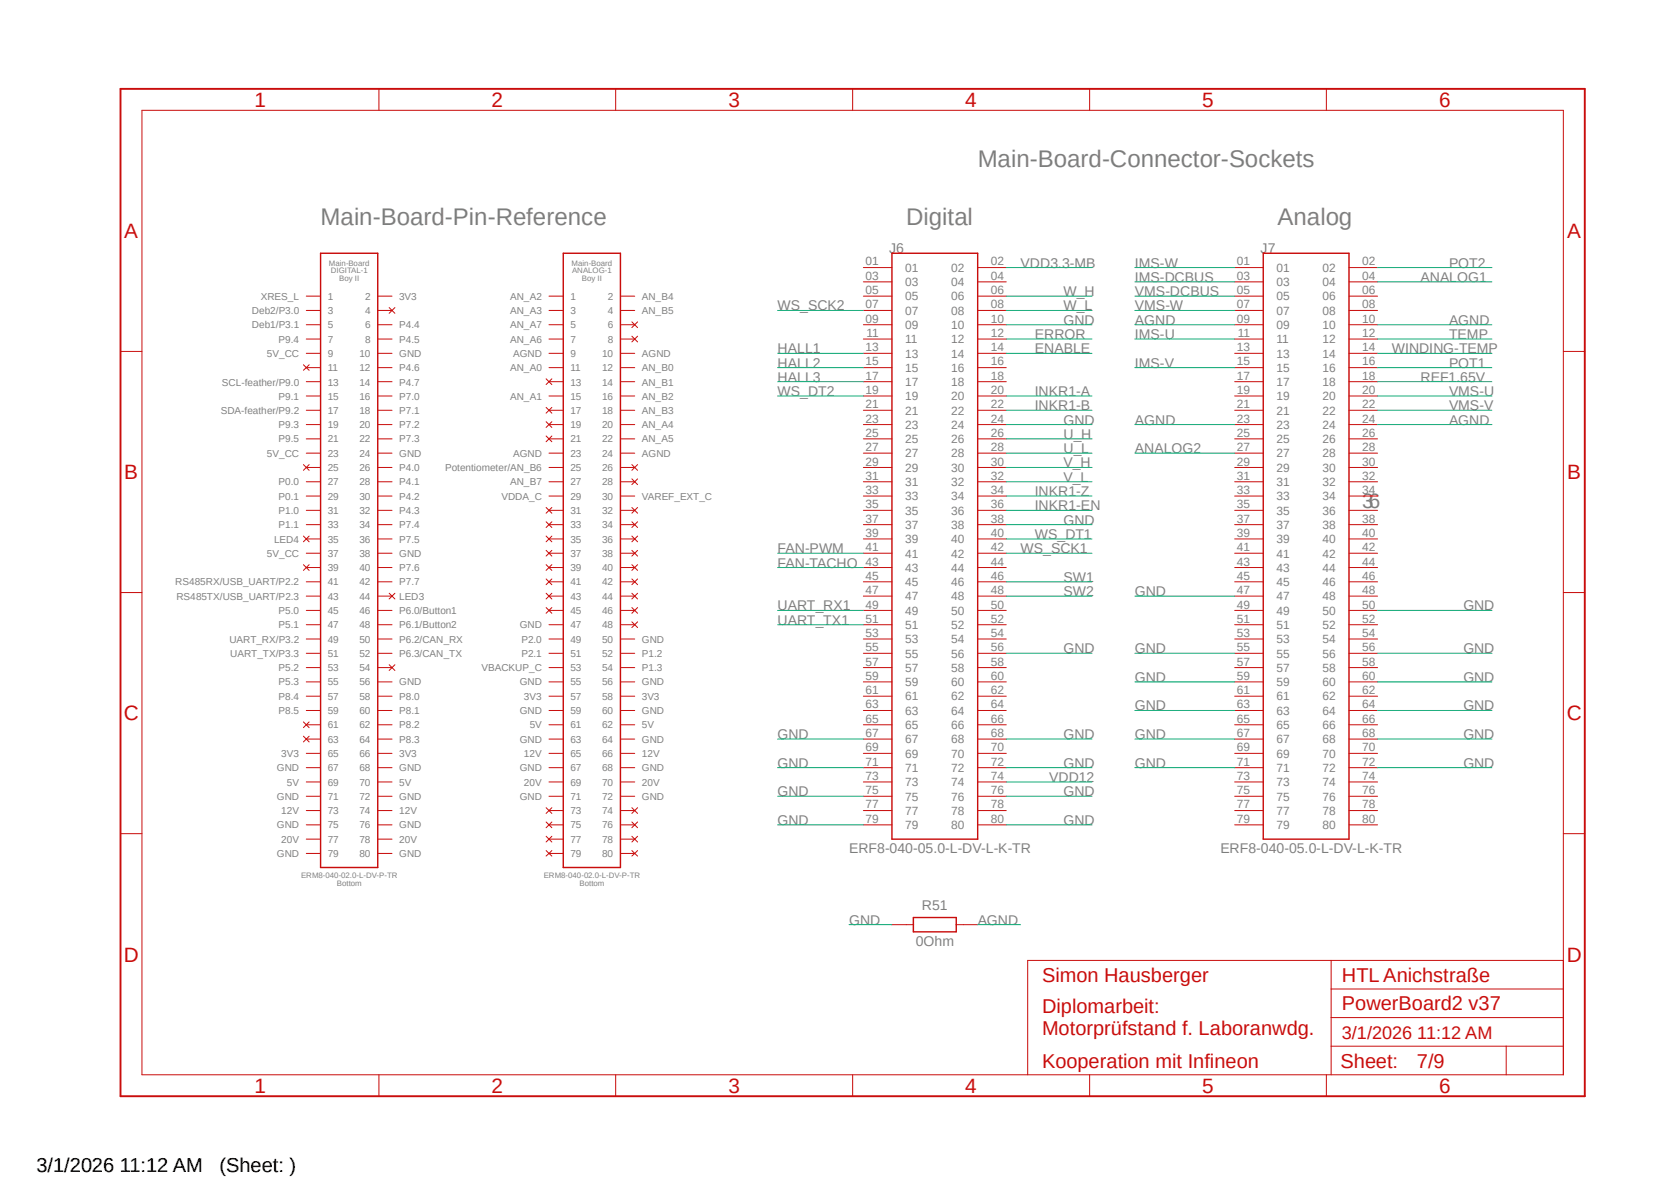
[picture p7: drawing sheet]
<svg xmlns="http://www.w3.org/2000/svg" width="297mm" height="210mm" viewBox="0 0 297 210" stroke-linecap="round" stroke-linejoin="round" font-family="sans-serif">
<path d="M20.9 15.5l261.2 179.8M282.1 15.5l-261.2 179.8" fill="none" stroke="#fff" stroke-width=".18"/>
<g fill="none" stroke="#c90d0c" stroke-width=".18">
<path d="M25.2 19.6h252.7v171.4h-252.7zM67.4 15.8v3.8M109.4 15.8v3.8M151.6 15.8v3.8M193.7 15.8v3.8M235.8 15.8v3.8M54.4 52.6h2.6M54.4 55.2h2.6M54.4 57.7h2.6M67.1 52.6h2.6M67.1 55.2h2.6M67.1 57.7h2.6"/>
<path d="M69.2 54.7l1 1M70.2 54.7l-1 1M97.6 52.6h2.5M97.6 55.2h2.5M97.6 57.7h2.5M110.3 52.6h2.5M110.3 55.2h2.5M110.3 57.7h2.5M112.3 59.7l1 1M112.3 57.2l1 1M113.3 59.7l-1 1M113.3 57.2l-1 1"/>
<path d="M153.5 47.5h5M153.5 50.1h5M153.5 52.6h5M153.5 55.2h5M153.5 57.7h5M173.8 47.5h5.1M173.8 50.1h5.1M173.8 52.6h5.1M173.8 55.2h5.1M173.8 57.7h5.1M219.5 47.5h5M219.5 50.1h5"/>
<path d="M219.5 52.6h5M219.5 55.2h5M219.5 57.7h5M239.8 47.5h5.1M239.8 50.1h5.1M239.8 52.6h5.1M239.8 55.2h5.1M239.8 57.7h5.1M21.4 62.4h3.8M53.9 64.8l.5 .5M54.4 60.2h2.6M54.4 62.8h2.6"/>
<path d="M54.4 65.3h2.6M54.4 67.8h2.6M54.4 70.4h2.6M54.4 72.9h2.6M54.4 75.4h2.6M54.4 78h2.6M54.4 65.3l-.5 .5M54.4 65.3l.5 .5M54.9 64.8l-.5 .5M67.1 60.2h2.6M67.1 62.8h2.6M67.1 65.3h2.6"/>
<path d="M67.1 67.8h2.6M67.1 70.4h2.6M67.1 72.9h2.6M67.1 75.4h2.6M67.1 78h2.6M97.1 67.3l1 1M97.1 72.4l1 1M97.1 74.9l1 1M97.1 77.5l1 1M97.6 60.2h2.5M97.6 62.8h2.5M97.6 65.3h2.5"/>
<path d="M97.6 67.8h2.5M97.6 70.4h2.5M97.6 72.9h2.5M97.6 75.4h2.5M97.6 78h2.5M98.1 77.5l-1 1M98.1 67.3l-1 1M98.1 72.4l-1 1M98.1 74.9l-1 1M110.3 60.2h2.5M110.3 62.8h2.5M110.3 65.3h2.5"/>
<path d="M110.3 67.8h2.5M110.3 70.4h2.5M110.3 72.9h2.5M110.3 75.4h2.5M110.3 78h2.5M153.5 60.2h5M153.5 62.8h5M153.5 65.3h5M153.5 67.8h5M153.5 70.4h5M153.5 72.9h5M153.5 75.4h5"/>
<path d="M153.5 78h5M173.8 60.2h5.1M173.8 62.8h5.1M173.8 65.3h5.1M173.8 67.8h5.1M173.8 70.4h5.1M173.8 72.9h5.1M173.8 75.4h5.1M173.8 78h5.1M219.5 60.2h5M219.5 62.8h5M219.5 65.3h5"/>
<path d="M219.5 67.8h5M219.5 70.4h5M219.5 72.9h5M219.5 75.4h5M219.5 78h5M239.8 60.2h5.1M239.8 62.8h5.1M239.8 65.3h5.1M239.8 67.8h5.1M239.8 70.4h5.1M239.8 72.9h5.1M239.8 75.4h5.1"/>
<path d="M239.8 78h5.1M277.9 62.4h3.8M53.9 82.5l1 1.1M53.9 95.2l1 1.1M54.4 80.5h2.6M54.4 83.1h2.6M54.4 85.6h2.6M54.4 88.1h2.6M54.4 90.7h2.6M54.4 93.2h2.6M54.4 95.8h2.6M54.4 98.3h2.6"/>
<path d="M54.9 82.5l-1 1.1M54.9 95.2l-1 1.1M67.1 80.5h2.6M67.1 83.1h2.6M67.1 85.6h2.6M67.1 88.1h2.6M67.1 90.7h2.6M67.1 93.2h2.6M67.1 95.8h2.6M67.1 98.3h2.6M97.1 90.2l1 1M97.1 92.7l1 1"/>
<path d="M97.1 95.2l1 1.1M97.1 97.8l1 1M97.6 80.5h2.5M97.6 83.1h2.5M97.6 85.6h2.5M97.6 88.1h2.5M97.6 90.7h2.5M97.6 93.2h2.5M97.6 95.8h2.5M97.6 98.3h2.5M98.1 90.2l-1 1M98.1 92.7l-1 1"/>
<path d="M98.1 95.2l-1 1.1M98.1 97.8l-1 1M110.3 80.5h2.5M110.3 83.1h2.5M110.3 85.6h2.5M110.3 88.1h2.5M110.3 90.7h2.5M110.3 93.2h2.5M110.3 95.8h2.5M110.3 98.3h2.5M112.3 90.2l1 1M112.3 97.8l1 1"/>
<path d="M112.3 95.2l1 1.1M112.3 92.7l1 1M112.3 85.1l1 1M112.3 82.5l1 1.1M113.3 82.5l-1 1.1M113.3 85.1l-1 1M113.3 90.2l-1 1M113.3 92.7l-1 1M113.3 97.8l-1 1M113.3 95.2l-1 1.1M153.5 80.5h5M153.5 83.1h5"/>
<path d="M153.5 85.6h5M153.5 88.1h5M153.5 90.7h5M153.5 93.2h5M153.5 95.8h5M153.5 98.3h5M173.8 80.5h5.1M173.8 83.1h5.1M173.8 85.6h5.1M173.8 88.1h5.1M173.8 90.7h5.1M173.8 93.2h5.1"/>
<path d="M173.8 95.8h5.1M173.8 98.3h5.1M219.5 80.5h5M219.5 83.1h5M219.5 85.6h5M219.5 88.1h5M219.5 90.7h5M219.5 93.2h5M219.5 95.8h5M219.5 98.3h5M239.8 80.5h5.1M239.8 83.1h5.1"/>
<path d="M239.8 85.6h5.1M239.8 88.1h5.1M239.8 90.7h5.1M239.8 93.2h5.1M239.8 95.8h5.1M239.8 98.3h5.1M21.4 105.3h3.8M53.9 100.3l1 1M54.4 100.8h2.6M54.4 103.4h2.6M54.4 105.9h2.6M54.4 108.5h2.6"/>
<path d="M54.4 111h2.6M54.4 113.5h2.6M54.4 116.1h2.6M54.4 118.6h2.6M54.9 100.3l-1 1M67.1 100.8h2.6M67.1 103.4h2.6M67.1 105.9h2.6M67.1 108.5h2.6M67.1 111h2.6M67.1 113.5h2.6M67.1 116.1h2.6"/>
<path d="M67.1 118.6h2.6M69.2 118.1l1 1M69.2 105.4l1 1M70.2 118.1l-1 1M70.2 105.4l-1 1M97.1 100.3l1 1M97.1 102.9l1 1M97.1 105.4l1 1M97.1 107.9l1 1.1M97.6 100.8h2.5M97.6 103.4h2.5M97.6 105.9h2.5"/>
<path d="M97.6 108.5h2.5M97.6 111h2.5M97.6 113.5h2.5M97.6 116.1h2.5M97.6 118.6h2.5M98.1 100.3l-1 1M98.1 102.9l-1 1M98.1 105.4l-1 1M98.1 107.9l-1 1.1M110.3 100.8h2.5M110.3 103.4h2.5M110.3 105.9h2.5"/>
<path d="M110.3 108.5h2.5M110.3 111h2.5M110.3 113.5h2.5M110.3 116.1h2.5M110.3 118.6h2.5M112.3 107.9l1 1.1M112.3 105.4l1 1M112.3 102.9l1 1M112.3 100.3l1 1M112.3 110.5l1 1M113.3 107.9l-1 1.1M113.3 105.4l-1 1"/>
<path d="M113.3 102.9l-1 1M113.3 100.3l-1 1M113.3 110.5l-1 1M153.5 100.8h5M153.5 103.4h5M153.5 105.9h5M153.5 108.5h5M153.5 111h5M153.5 113.5h5M153.5 116.1h5M153.5 118.6h5M173.8 100.8h5.1"/>
<path d="M173.8 103.4h5.1M173.8 105.9h5.1M173.8 108.5h5.1M173.8 111h5.1M173.8 113.5h5.1M173.8 116.1h5.1M173.8 118.6h5.1M219.5 100.8h5M219.5 103.4h5M219.5 105.9h5M219.5 108.5h5M219.5 111h5"/>
<path d="M219.5 113.5h5M219.5 116.1h5M219.5 118.6h5M239.8 100.8h5.1M239.8 103.4h5.1M239.8 105.9h5.1M239.8 108.5h5.1M239.8 111h5.1M239.8 113.5h5.1M239.8 116.1h5.1M239.8 118.6h5.1M277.9 105.3h3.8"/>
<path d="M53.9 128.3l1 1M53.9 130.8l1 1M54.4 121.2h2.6M54.4 123.7h2.6M54.4 126.2h2.6M54.4 128.8h2.6M54.4 131.3h2.6M54.4 133.9h2.6M54.4 136.4h2.6M54.4 138.9h2.6M54.9 128.3l-1 1M54.9 130.8l-1 1"/>
<path d="M67.1 121.2h2.6M67.1 123.7h2.6M67.1 126.2h2.6M67.1 128.8h2.6M67.1 131.3h2.6M67.1 133.9h2.6M67.1 136.4h2.6M67.1 138.9h2.6M97.6 121.2h2.5M97.6 123.7h2.5M97.6 126.2h2.5M97.6 128.8h2.5"/>
<path d="M97.6 131.3h2.5M97.6 133.9h2.5M97.6 136.4h2.5M97.6 138.9h2.5M110.3 121.2h2.5M110.3 123.7h2.5M110.3 126.2h2.5M110.3 128.8h2.5M110.3 131.3h2.5M110.3 133.9h2.5M110.3 136.4h2.5M110.3 138.9h2.5"/>
<path d="M153.5 121.2h5M153.5 123.7h5M153.5 126.2h5M153.5 128.8h5M153.5 131.3h5M153.5 133.9h5M153.5 136.4h5M153.5 138.9h5M173.8 121.2h5.1M173.8 123.7h5.1M173.8 126.2h5.1M173.8 128.8h5.1"/>
<path d="M173.8 131.3h5.1M173.8 133.9h5.1M173.8 136.4h5.1M173.8 138.9h5.1M219.5 121.2h5M219.5 123.7h5M219.5 126.2h5M219.5 128.8h5M219.5 131.3h5M219.5 133.9h5M219.5 136.4h5M219.5 138.9h5"/>
<path d="M239.8 121.2h5.1M239.8 123.7h5.1M239.8 126.2h5.1M239.8 128.8h5.1M239.8 131.3h5.1M239.8 133.9h5.1M239.8 136.4h5.1M239.8 138.9h5.1M21.4 148.1h3.8M54.4 141.5h2.6M54.4 144h2.6M54.4 146.6h2.6"/>
<path d="M54.4 149.1h2.6M54.4 151.6h2.6M67.1 141.5h2.6M67.1 144h2.6M67.1 146.6h2.6M67.1 149.1h2.6M67.1 151.6h2.6M97.1 143.5l1 1M97.1 146l1 1.1M97.1 148.6l1 1M97.1 151.1l.5 .5M97.6 141.5h2.5"/>
<path d="M97.6 144h2.5M97.6 146.6h2.5M97.6 149.1h2.5M97.6 151.6h2.5M97.6 151.6l-.5 .5M97.6 151.6l.5 .5M98.1 143.5l-1 1M98.1 146l-1 1.1M98.1 148.6l-1 1M98.1 151.1l-.5 .5M110.3 141.5h2.5M110.3 144h2.5"/>
<path d="M110.3 146.6h2.5M110.3 149.1h2.5M110.3 151.6h2.5M112.3 143.5l1 1M112.3 146l1 1.1M112.3 148.6l1 1M112.3 151.1l.5 .5M112.8 151.6l.5 .5M112.8 151.6l-.5 .5M113.3 143.5l-1 1M113.3 146l-1 1.1M113.3 148.6l-1 1"/>
<path d="M113.3 151.1l-.5 .5M153.5 141.5h5M153.5 144h5M153.5 146.6h5M173.8 141.5h5.1M173.8 144h5.1M173.8 146.6h5.1M219.5 141.5h5M219.5 144h5M219.5 146.6h5M239.8 141.5h5.1M239.8 144h5.1"/>
<path d="M239.8 146.6h5.1M277.9 148.1h3.8M158.5 164.3h3.8M170 164.3h3.8M236.6 170.6v20.4M236.6 175.7h41.3M277.9 170.6h-95.2v20.4M67.4 191v3.8M109.4 191v3.8M151.6 191v3.8M193.7 191v3.8M235.8 191v3.8"/>
<path d="M236.6 185.9h41.3M236.6 180.8h41.3M267.7 185.9v5.1"/>
</g>
<path d="M21.4 15.8h260.3v179h-260.3z" fill="none" stroke="#c90d0c" stroke-width=".34"/>
<path d="M57 45h10.1v109.1h-10.1zM100.1 45h10.2v109.1h-10.2zM158.5 45h15.3v104.1h-15.3zM224.5 45h15.3v104.1h-15.3zM162.3 163h7.7v2.6h-7.7z" fill="none" stroke="#c90d0c" stroke-width=".25"/>
<g fill="none" stroke="#0dab76" stroke-width=".18">
<path d="M138.2 55.2h15.3M178.9 57.7h15.2M178.9 52.6h15.2M178.9 55.2h15.2M178.9 47.5h15.2M201.7 57.7h17.8M201.7 52.6h17.8M201.7 55.2h17.8M201.7 50.1h17.8M201.7 47.5h17.8M244.9 57.7h20.3M244.9 50.1h20.3"/>
<path d="M244.9 47.5h20.3M138.2 65.3h15.3M138.2 70.4h15.3M138.2 62.8h15.3M138.2 67.8h15.3M178.9 75.4h15.2M178.9 78h15.2M178.9 60.2h15.2M178.9 70.4h15.2M178.9 72.9h15.2M178.9 62.8h15.2M201.7 75.4h17.8"/>
<path d="M201.7 60.2h17.8M201.7 65.3h17.8M244.9 75.4h20.3M244.9 60.2h20.3M244.9 65.3h20.3M244.9 70.4h20.3M244.9 72.9h20.3M244.9 62.8h20.3M244.9 67.8h20.3M138.2 98.3h15.3M178.9 93.2h15.2M178.9 80.5h15.2"/>
<path d="M178.9 83.1h15.2M178.9 85.6h15.2M178.9 88.1h15.2M178.9 98.3h15.2M178.9 90.7h15.2M178.9 95.8h15.2M201.7 80.5h17.8M138.2 108.5h15.3M138.2 111h15.3M138.2 100.8h15.3M178.9 116.1h15.2M178.9 105.9h15.2"/>
<path d="M178.9 103.4h15.2M201.7 116.1h17.8M201.7 105.9h17.8M244.9 116.1h20.3M244.9 108.5h20.3M138.2 131.3h15.3M138.2 136.4h15.3M178.9 131.3h15.2M178.9 136.4h15.2M178.9 138.9h15.2M201.7 131.3h17.8M201.7 136.4h17.8"/>
<path d="M201.7 121.2h17.8M201.7 126.2h17.8M244.9 131.3h20.3M244.9 136.4h20.3M244.9 121.2h20.3M244.9 126.2h20.3M138.2 141.5h15.3M138.2 146.6h15.3M178.9 141.5h15.2M178.9 146.6h15.2M150.9 164.3h7.6M173.8 164.3h7.6"/>
</g>
<g font-size="4.3" fill="#808080">
<text x="173.8" y="29.8">Main-Board-Connector-Sockets</text>
<text x="57" y="39.9">Main-Board-Pin-Reference</text>
<text x="161.1" y="39.9">Digital</text>
<text x="227.1" y="39.9">Analog</text>
</g>
<g font-size="3.7" fill="#c90d0c">
<text x="45.3" y="19">1</text>
<text x="87.4" y="19">2</text>
<text x="129.5" y="19">3</text>
<text x="171.6" y="19">4</text>
<text x="213.7" y="19">5</text>
<text x="255.8" y="19">6</text>
<text x="22.1" y="42.3">A</text>
<text x="278.6" y="42.3">A</text>
<text x="22.1" y="85.2">B</text>
<text x="278.6" y="85.2">B</text>
<text x="22" y="128">C</text>
<text x="278.5" y="128">C</text>
<text x="22" y="170.9">D</text>
<text x="278.5" y="170.9">D</text>
<text x="45.3" y="194.2">1</text>
<text x="87.4" y="194.2">2</text>
<text x="129.5" y="194.2">3</text>
<text x="171.6" y="194.2">4</text>
<text x="213.7" y="194.2">5</text>
<text x="255.8" y="194.2">6</text>
</g>
<text font-size="3.7" fill="#808080" x="242.1" y="90.3">36</text>
<g font-size="3.6" fill="#c90d0c">
<text x="185.2" y="174.5">Simon Hausberger</text>
<text x="238.5" y="174.5">HTL Anichstraße</text>
<text x="238.5" y="179.5">PowerBoard2 v37</text>
<text x="185.2" y="180">Diplomarbeit:</text>
<text x="185.2" y="183.9">Motorprüfstand f. Laboranwdg.</text>
<text x="185.2" y="189.7">Kooperation mit Infineon</text>
<text x="238.3" y="189.8">Sheet:</text>
<text x="251.8" y="189.7">7/9</text>
</g>
<g font-size="3.6">
<text x="6.5" y="208.3">3/1/2026 11:12 AM</text>
<text x="39" y="208.3">(Sheet: )</text>
</g>
<text font-size="3.2" fill="#c90d0c" x="238.5" y="184.6">3/1/2026 11:12 AM</text>
<g font-size="2.5" fill="#808080">
<text x="158" y="45">J6</text>
<text x="181.4" y="47.5">VDD3.3-MB</text>
<text x="201.7" y="47.5">IMS-W</text>
<text x="224.1" y="45">J7</text>
<text x="257.6" y="47.5">POT2</text>
<text x="189" y="52.6">W_H</text>
<text x="201.7" y="50.1">IMS-DCBUS</text>
<text x="201.7" y="52.6">VMS-DCBUS</text>
<text x="252.5" y="50.1">ANALOG1</text>
<text x="138.2" y="55.2">WS_SCK2</text>
<text x="189" y="57.7">GND</text>
<text x="189" y="55.2">W_L</text>
<text x="201.7" y="55.2">VMS-W</text>
<text x="201.7" y="57.7">AGND</text>
<text x="257.6" y="57.7">AGND</text>
<text x="138.2" y="62.8">HALL1</text>
<text x="138.2" y="65.3">HALL2</text>
<text x="183.9" y="62.8">ENABLE</text>
<text x="183.9" y="60.2">ERROR</text>
<text x="201.7" y="60.2">IMS-U</text>
<text x="201.7" y="65.3">IMS-V</text>
<text x="247.4" y="62.8">WINDING-TEMP</text>
<text x="257.6" y="60.2">TEMP</text>
<text x="257.6" y="65.3">POT1</text>
<text x="138.2" y="67.9">HALL3</text>
<text x="138.2" y="70.4">WS_DT2</text>
<text x="183.9" y="70.4">INKR1-A</text>
<text x="252.5" y="67.9">REF1.65V</text>
<text x="257.6" y="70.4">VMS-U</text>
<text x="183.9" y="72.9">INKR1-B</text>
<text x="189" y="75.4">GND</text>
<text x="189" y="78">U_H</text>
<text x="201.7" y="75.4">AGND</text>
<text x="257.6" y="72.9">VMS-V</text>
<text x="257.6" y="75.4">AGND</text>
<text x="189" y="80.5">U_L</text>
<text x="189" y="83.1">V_H</text>
<text x="201.7" y="80.5">ANALOG2</text>
<text x="183.9" y="88.1">INKR1-Z</text>
<text x="189" y="85.6">V_L</text>
<text x="183.9" y="90.7">INKR1-EN</text>
<text x="183.9" y="95.8">WS_DT1</text>
<text x="189" y="93.2">GND</text>
<text x="138.2" y="98.3">FAN-PWM</text>
<text x="138.2" y="100.8">FAN-TACHO</text>
<text x="181.4" y="98.3">WS_SCK1</text>
<text x="189" y="103.4">SW1</text>
<text x="189" y="105.9">SW2</text>
<text x="201.7" y="105.9">GND</text>
<text x="138.2" y="111">UART_TX1</text>
<text x="138.2" y="108.5">UART_RX1</text>
<text x="260.1" y="108.5">GND</text>
<text x="189" y="116.1">GND</text>
<text x="201.7" y="116.1">GND</text>
<text x="260.1" y="116.1">GND</text>
<text x="201.7" y="121.2">GND</text>
<text x="260.1" y="121.2">GND</text>
<text x="138.2" y="131.3">GND</text>
<text x="189" y="131.3">GND</text>
<text x="201.7" y="126.2">GND</text>
<text x="201.7" y="131.3">GND</text>
<text x="260.1" y="126.2">GND</text>
<text x="260.1" y="131.3">GND</text>
<text x="138.2" y="136.4">GND</text>
<text x="189" y="136.4">GND</text>
<text x="201.7" y="136.4">GND</text>
<text x="260.1" y="136.4">GND</text>
<text x="138.2" y="141.5">GND</text>
<text x="186.5" y="138.9">VDD12</text>
<text x="189" y="141.5">GND</text>
<text x="138.2" y="146.6">GND</text>
<text x="189" y="146.6">GND</text>
<text x="150.9" y="151.6">ERF8-040-05.0-L-DV-L-K-TR</text>
<text x="216.9" y="151.6">ERF8-040-05.0-L-DV-L-K-TR</text>
<text x="163.9" y="161.8">R51</text>
<text x="150.9" y="164.3">GND</text>
<text x="173.8" y="164.3">AGND</text>
<text x="162.8" y="168.1">0Ohm</text>
</g>
<g font-size="2.1" fill="#808080">
<text x="153.8" y="47.2">01</text>
<text x="176.1" y="47.2">02</text>
<text x="219.8" y="47.2">01</text>
<text x="242.1" y="47.2">02</text>
<text x="153.8" y="49.7">03</text>
<text x="153.8" y="52.2">05</text>
<text x="160.9" y="48.3">01</text>
<text x="160.9" y="50.8">03</text>
<text x="160.9" y="53.4">05</text>
<text x="169.1" y="48.3">02</text>
<text x="169.1" y="50.8">04</text>
<text x="169.1" y="53.4">06</text>
<text x="176.1" y="49.7">04</text>
<text x="176.1" y="52.2">06</text>
<text x="219.8" y="49.7">03</text>
<text x="219.8" y="52.2">05</text>
<text x="226.9" y="48.3">01</text>
<text x="226.9" y="50.8">03</text>
<text x="226.9" y="53.4">05</text>
<text x="235.1" y="48.3">02</text>
<text x="235.1" y="50.8">04</text>
<text x="235.1" y="53.4">06</text>
<text x="242.1" y="49.7">04</text>
<text x="242.1" y="52.2">06</text>
<text x="153.8" y="54.8">07</text>
<text x="153.8" y="57.3">09</text>
<text x="154" y="59.9">11</text>
<text x="160.9" y="55.9">07</text>
<text x="160.9" y="58.5">09</text>
<text x="169.1" y="55.9">08</text>
<text x="169.1" y="58.5">10</text>
<text x="176.1" y="54.8">08</text>
<text x="176.1" y="57.3">10</text>
<text x="176.1" y="59.9">12</text>
<text x="219.8" y="54.8">07</text>
<text x="219.8" y="57.3">09</text>
<text x="220" y="59.9">11</text>
<text x="226.9" y="55.9">07</text>
<text x="226.9" y="58.5">09</text>
<text x="235.1" y="55.9">08</text>
<text x="235.1" y="58.5">10</text>
<text x="242.1" y="54.8">08</text>
<text x="242.1" y="57.3">10</text>
<text x="242.1" y="59.9">12</text>
<text x="153.8" y="62.4">13</text>
<text x="153.8" y="64.9">15</text>
<text x="160.9" y="61">11</text>
<text x="160.9" y="63.5">13</text>
<text x="169.1" y="61">12</text>
<text x="169.1" y="63.5">14</text>
<text x="176.1" y="62.4">14</text>
<text x="176.1" y="64.9">16</text>
<text x="219.8" y="62.4">13</text>
<text x="219.8" y="64.9">15</text>
<text x="226.9" y="61">11</text>
<text x="226.9" y="63.5">13</text>
<text x="235.1" y="61">12</text>
<text x="235.1" y="63.5">14</text>
<text x="242.1" y="62.4">14</text>
<text x="242.1" y="64.9">16</text>
<text x="153.8" y="67.5">17</text>
<text x="153.8" y="70">19</text>
<text x="160.9" y="66.1">15</text>
<text x="160.9" y="68.6">17</text>
<text x="160.9" y="71.1">19</text>
<text x="169.1" y="66.1">16</text>
<text x="169.1" y="68.6">18</text>
<text x="169.1" y="71.1">20</text>
<text x="176.1" y="67.5">18</text>
<text x="176.1" y="70">20</text>
<text x="219.8" y="67.5">17</text>
<text x="219.8" y="70">19</text>
<text x="226.9" y="66.1">15</text>
<text x="226.9" y="68.6">17</text>
<text x="226.9" y="71.1">19</text>
<text x="235.1" y="66.1">16</text>
<text x="235.1" y="68.6">18</text>
<text x="235.1" y="71.1">20</text>
<text x="242.1" y="67.5">18</text>
<text x="242.1" y="70">20</text>
<text x="153.8" y="72.6">21</text>
<text x="153.8" y="75.1">23</text>
<text x="153.8" y="77.6">25</text>
<text x="160.9" y="73.7">21</text>
<text x="160.9" y="76.2">23</text>
<text x="169.1" y="73.7">22</text>
<text x="169.1" y="76.2">24</text>
<text x="176.1" y="72.6">22</text>
<text x="176.1" y="75.1">24</text>
<text x="176.1" y="77.6">26</text>
<text x="219.8" y="72.6">21</text>
<text x="219.8" y="75.1">23</text>
<text x="219.8" y="77.6">25</text>
<text x="226.9" y="73.7">21</text>
<text x="226.9" y="76.2">23</text>
<text x="235.1" y="73.7">22</text>
<text x="235.1" y="76.2">24</text>
<text x="242.1" y="72.6">22</text>
<text x="242.1" y="75.1">24</text>
<text x="242.1" y="77.6">26</text>
<text x="153.8" y="80.2">27</text>
<text x="153.8" y="82.7">29</text>
<text x="160.9" y="78.7">25</text>
<text x="160.9" y="81.3">27</text>
<text x="160.9" y="83.8">29</text>
<text x="169.1" y="78.7">26</text>
<text x="169.1" y="81.3">28</text>
<text x="169.1" y="83.8">30</text>
<text x="176.1" y="80.2">28</text>
<text x="176.1" y="82.7">30</text>
<text x="219.8" y="80.2">27</text>
<text x="219.8" y="82.7">29</text>
<text x="226.9" y="78.7">25</text>
<text x="226.9" y="81.3">27</text>
<text x="226.9" y="83.8">29</text>
<text x="235.1" y="78.7">26</text>
<text x="235.1" y="81.3">28</text>
<text x="235.1" y="83.8">30</text>
<text x="242.1" y="80.2">28</text>
<text x="242.1" y="82.7">30</text>
<text x="153.8" y="85.3">31</text>
<text x="153.8" y="87.8">33</text>
<text x="160.9" y="86.4">31</text>
<text x="160.9" y="88.9">33</text>
<text x="169.1" y="86.4">32</text>
<text x="169.1" y="88.9">34</text>
<text x="176.1" y="85.3">32</text>
<text x="176.1" y="87.8">34</text>
<text x="219.8" y="85.3">31</text>
<text x="219.8" y="87.8">33</text>
<text x="226.9" y="86.4">31</text>
<text x="226.9" y="88.9">33</text>
<text x="235.1" y="86.4">32</text>
<text x="235.1" y="88.9">34</text>
<text x="242.1" y="85.3">32</text>
<text x="242.1" y="87.8">34</text>
<text x="153.8" y="90.3">35</text>
<text x="153.8" y="92.9">37</text>
<text x="153.8" y="95.4">39</text>
<text x="160.9" y="91.4">35</text>
<text x="160.9" y="94">37</text>
<text x="169.1" y="91.4">36</text>
<text x="169.1" y="94">38</text>
<text x="176.1" y="90.3">36</text>
<text x="176.1" y="92.9">38</text>
<text x="176.1" y="95.4">40</text>
<text x="219.8" y="90.3">35</text>
<text x="219.8" y="92.9">37</text>
<text x="219.8" y="95.4">39</text>
<text x="226.9" y="91.4">35</text>
<text x="226.9" y="94">37</text>
<text x="235.1" y="91.4">36</text>
<text x="235.1" y="94">38</text>
<text x="242.1" y="92.9">38</text>
<text x="242.1" y="95.4">40</text>
<text x="153.8" y="98">41</text>
<text x="153.8" y="100.5">43</text>
<text x="160.9" y="96.5">39</text>
<text x="160.9" y="99.1">41</text>
<text x="160.9" y="101.6">43</text>
<text x="169.1" y="96.5">40</text>
<text x="169.1" y="99.1">42</text>
<text x="169.1" y="101.6">44</text>
<text x="176.1" y="98">42</text>
<text x="176.1" y="100.5">44</text>
<text x="219.8" y="98">41</text>
<text x="219.8" y="100.5">43</text>
<text x="226.9" y="96.5">39</text>
<text x="226.9" y="99.1">41</text>
<text x="226.9" y="101.6">43</text>
<text x="235.1" y="96.5">40</text>
<text x="235.1" y="99.1">42</text>
<text x="235.1" y="101.6">44</text>
<text x="242.1" y="98">42</text>
<text x="242.1" y="100.5">44</text>
<text x="153.8" y="103">45</text>
<text x="153.8" y="105.6">47</text>
<text x="160.9" y="104.1">45</text>
<text x="160.9" y="106.7">47</text>
<text x="169.1" y="104.1">46</text>
<text x="169.1" y="106.7">48</text>
<text x="176.1" y="103">46</text>
<text x="176.1" y="105.6">48</text>
<text x="219.8" y="103">45</text>
<text x="219.8" y="105.6">47</text>
<text x="226.9" y="104.1">45</text>
<text x="226.9" y="106.7">47</text>
<text x="235.1" y="104.1">46</text>
<text x="235.1" y="106.7">48</text>
<text x="242.1" y="103">46</text>
<text x="242.1" y="105.6">48</text>
<text x="153.8" y="108.1">49</text>
<text x="153.8" y="110.7">51</text>
<text x="153.8" y="113.2">53</text>
<text x="160.9" y="109.2">49</text>
<text x="160.9" y="111.8">51</text>
<text x="169.1" y="109.2">50</text>
<text x="169.1" y="111.8">52</text>
<text x="176.1" y="108.1">50</text>
<text x="176.1" y="110.7">52</text>
<text x="176.1" y="113.2">54</text>
<text x="219.8" y="108.1">49</text>
<text x="219.8" y="110.7">51</text>
<text x="219.8" y="113.2">53</text>
<text x="226.9" y="109.2">49</text>
<text x="226.9" y="111.8">51</text>
<text x="235.1" y="109.2">50</text>
<text x="235.1" y="111.8">52</text>
<text x="242.1" y="108.1">50</text>
<text x="242.1" y="110.7">52</text>
<text x="242.1" y="113.2">54</text>
<text x="153.8" y="115.7">55</text>
<text x="153.8" y="118.3">57</text>
<text x="160.9" y="114.3">53</text>
<text x="160.9" y="116.8">55</text>
<text x="160.9" y="119.4">57</text>
<text x="169.1" y="114.3">54</text>
<text x="169.1" y="116.8">56</text>
<text x="169.1" y="119.4">58</text>
<text x="176.1" y="115.7">56</text>
<text x="176.1" y="118.3">58</text>
<text x="219.8" y="115.7">55</text>
<text x="219.8" y="118.3">57</text>
<text x="226.9" y="114.3">53</text>
<text x="226.9" y="116.8">55</text>
<text x="226.9" y="119.4">57</text>
<text x="235.1" y="114.3">54</text>
<text x="235.1" y="116.8">56</text>
<text x="235.1" y="119.4">58</text>
<text x="242.1" y="115.7">56</text>
<text x="242.1" y="118.3">58</text>
<text x="153.8" y="120.8">59</text>
<text x="153.8" y="123.3">61</text>
<text x="153.8" y="125.9">63</text>
<text x="160.9" y="121.9">59</text>
<text x="160.9" y="124.5">61</text>
<text x="169.1" y="121.9">60</text>
<text x="169.1" y="124.5">62</text>
<text x="176.1" y="120.8">60</text>
<text x="176.1" y="123.3">62</text>
<text x="176.1" y="125.9">64</text>
<text x="219.8" y="120.8">59</text>
<text x="219.8" y="123.3">61</text>
<text x="219.8" y="125.9">63</text>
<text x="226.9" y="121.9">59</text>
<text x="226.9" y="124.5">61</text>
<text x="235.1" y="121.9">60</text>
<text x="235.1" y="124.5">62</text>
<text x="242.1" y="120.8">60</text>
<text x="242.1" y="123.3">62</text>
<text x="242.1" y="125.9">64</text>
<text x="153.8" y="128.4">65</text>
<text x="153.8" y="130.9">67</text>
<text x="160.9" y="127">63</text>
<text x="160.9" y="129.5">65</text>
<text x="169.1" y="127">64</text>
<text x="169.1" y="129.5">66</text>
<text x="176.1" y="128.4">66</text>
<text x="176.1" y="130.9">68</text>
<text x="219.8" y="128.4">65</text>
<text x="219.8" y="130.9">67</text>
<text x="226.9" y="127">63</text>
<text x="226.9" y="129.5">65</text>
<text x="235.1" y="127">64</text>
<text x="235.1" y="129.5">66</text>
<text x="242.1" y="128.4">66</text>
<text x="242.1" y="130.9">68</text>
<text x="153.8" y="133.5">69</text>
<text x="153.8" y="136">71</text>
<text x="160.9" y="132.1">67</text>
<text x="160.9" y="134.6">69</text>
<text x="160.9" y="137.2">71</text>
<text x="169.1" y="132.1">68</text>
<text x="169.1" y="134.6">70</text>
<text x="169.1" y="137.2">72</text>
<text x="176.1" y="133.5">70</text>
<text x="176.1" y="136">72</text>
<text x="219.8" y="133.5">69</text>
<text x="219.8" y="136">71</text>
<text x="226.9" y="132.1">67</text>
<text x="226.9" y="134.6">69</text>
<text x="226.9" y="137.2">71</text>
<text x="235.1" y="132.1">68</text>
<text x="235.1" y="134.6">70</text>
<text x="235.1" y="137.2">72</text>
<text x="242.1" y="133.5">70</text>
<text x="242.1" y="136">72</text>
<text x="153.8" y="138.6">73</text>
<text x="153.8" y="141.1">75</text>
<text x="153.8" y="143.6">77</text>
<text x="160.9" y="139.7">73</text>
<text x="160.9" y="142.2">75</text>
<text x="169.1" y="139.7">74</text>
<text x="169.1" y="142.2">76</text>
<text x="176.1" y="138.6">74</text>
<text x="176.1" y="141.1">76</text>
<text x="176.1" y="143.6">78</text>
<text x="219.8" y="138.6">73</text>
<text x="219.8" y="141.1">75</text>
<text x="219.8" y="143.6">77</text>
<text x="226.9" y="139.7">73</text>
<text x="226.9" y="142.2">75</text>
<text x="235.1" y="139.7">74</text>
<text x="235.1" y="142.2">76</text>
<text x="242.1" y="138.6">74</text>
<text x="242.1" y="141.1">76</text>
<text x="242.1" y="143.6">78</text>
<text x="153.8" y="146.2">79</text>
<text x="160.9" y="144.8">77</text>
<text x="160.9" y="147.3">79</text>
<text x="169.1" y="144.8">78</text>
<text x="169.1" y="147.3">80</text>
<text x="176.1" y="146.2">80</text>
<text x="219.8" y="146.2">79</text>
<text x="226.9" y="144.8">77</text>
<text x="226.9" y="147.3">79</text>
<text x="235.1" y="144.8">78</text>
<text x="235.1" y="147.3">80</text>
<text x="242.1" y="146.2">80</text>
</g>
<g font-size="1.8" fill="#808080">
<text x="46.4" y="53.3">XRES_L</text>
<text x="58.3" y="53.3">1</text>
<text x="64.9" y="53.3">2</text>
<text x="70.9" y="53.3">3V3</text>
<text x="90.7" y="53.3">AN_A2</text>
<text x="101.4" y="53.3">1</text>
<text x="108" y="53.3">2</text>
<text x="114.1" y="53.3">AN_B4</text>
<text x="44.8" y="55.8">Deb2/P3.0</text>
<text x="44.8" y="58.3">Deb1/P3.1</text>
<text x="58.3" y="55.8">3</text>
<text x="58.3" y="58.3">5</text>
<text x="64.9" y="55.8">4</text>
<text x="64.9" y="58.3">6</text>
<text x="71" y="58.3">P4.4</text>
<text x="90.7" y="55.8">AN_A3</text>
<text x="90.7" y="58.3">AN_A7</text>
<text x="101.4" y="55.8">3</text>
<text x="101.4" y="58.3">5</text>
<text x="108" y="55.8">4</text>
<text x="108" y="58.3">6</text>
<text x="114.1" y="55.8">AN_B5</text>
<text x="47.5" y="63.4">5V_CC</text>
<text x="49.5" y="60.9">P9.4</text>
<text x="58.3" y="60.9">7</text>
<text x="58.3" y="63.4">9</text>
<text x="58.3" y="66">11</text>
<text x="63.9" y="63.4">10</text>
<text x="63.9" y="66">12</text>
<text x="64.9" y="60.9">8</text>
<text x="71" y="60.9">P4.5</text>
<text x="71" y="63.4">GND</text>
<text x="71" y="66">P4.6</text>
<text x="90.7" y="60.9">AN_A6</text>
<text x="90.7" y="66">AN_A0</text>
<text x="91.2" y="63.4">AGND</text>
<text x="101.4" y="60.9">7</text>
<text x="101.4" y="63.4">9</text>
<text x="101.4" y="66">11</text>
<text x="107" y="63.4">10</text>
<text x="107" y="66">12</text>
<text x="108" y="60.9">8</text>
<text x="114.1" y="63.4">AGND</text>
<text x="114.1" y="66">AN_B0</text>
<text x="39.5" y="68.5">SCL-feather/P9.0</text>
<text x="49.5" y="71">P9.1</text>
<text x="58.3" y="68.5">13</text>
<text x="58.3" y="71">15</text>
<text x="63.9" y="68.5">14</text>
<text x="63.9" y="71">16</text>
<text x="71" y="68.5">P4.7</text>
<text x="71" y="71">P7.0</text>
<text x="90.7" y="71">AN_A1</text>
<text x="101.4" y="68.5">13</text>
<text x="101.4" y="71">15</text>
<text x="107" y="68.5">14</text>
<text x="107" y="71">16</text>
<text x="114.1" y="68.5">AN_B1</text>
<text x="114.1" y="71">AN_B2</text>
<text x="39.2" y="73.5">SDA-feather/P9.2</text>
<text x="49.5" y="76.1">P9.3</text>
<text x="58.3" y="73.5">17</text>
<text x="58.3" y="76.1">19</text>
<text x="63.9" y="73.5">18</text>
<text x="63.9" y="76.1">20</text>
<text x="71" y="73.5">P7.1</text>
<text x="71" y="76.1">P7.2</text>
<text x="101.4" y="73.5">17</text>
<text x="101.4" y="76.1">19</text>
<text x="107" y="73.5">18</text>
<text x="107" y="76.1">20</text>
<text x="114.1" y="73.5">AN_B3</text>
<text x="114.1" y="76.1">AN_A4</text>
<text x="47.5" y="81.2">5V_CC</text>
<text x="49.5" y="78.6">P9.5</text>
<text x="58.3" y="78.6">21</text>
<text x="58.3" y="81.2">23</text>
<text x="58.3" y="83.7">25</text>
<text x="63.9" y="78.6">22</text>
<text x="63.9" y="81.2">24</text>
<text x="63.9" y="83.7">26</text>
<text x="71" y="78.6">P7.3</text>
<text x="71" y="81.2">GND</text>
<text x="71" y="83.7">P4.0</text>
<text x="79.1" y="83.7">Potentiometer/AN_B6</text>
<text x="91.2" y="81.2">AGND</text>
<text x="101.4" y="78.6">21</text>
<text x="101.4" y="81.2">23</text>
<text x="101.4" y="83.7">25</text>
<text x="107" y="78.6">22</text>
<text x="107" y="81.2">24</text>
<text x="107" y="83.7">26</text>
<text x="114.1" y="78.6">AN_A5</text>
<text x="114.1" y="81.2">AGND</text>
<text x="49.5" y="86.2">P0.0</text>
<text x="49.5" y="88.8">P0.1</text>
<text x="58.3" y="86.2">27</text>
<text x="58.3" y="88.8">29</text>
<text x="63.9" y="86.2">28</text>
<text x="63.9" y="88.8">30</text>
<text x="71" y="86.2">P4.1</text>
<text x="71" y="88.8">P4.2</text>
<text x="89.1" y="88.8">VDDA_C</text>
<text x="90.7" y="86.2">AN_B7</text>
<text x="101.4" y="86.2">27</text>
<text x="101.4" y="88.8">29</text>
<text x="107" y="86.2">28</text>
<text x="107" y="88.8">30</text>
<text x="114.1" y="88.8">VAREF_EXT_C</text>
<text x="49.5" y="91.3">P1.0</text>
<text x="49.5" y="93.9">P1.1</text>
<text x="58.3" y="91.3">31</text>
<text x="58.3" y="93.9">33</text>
<text x="63.9" y="91.3">32</text>
<text x="63.9" y="93.9">34</text>
<text x="71" y="91.3">P4.3</text>
<text x="71" y="93.9">P7.4</text>
<text x="101.4" y="91.3">31</text>
<text x="101.4" y="93.9">33</text>
<text x="107" y="91.3">32</text>
<text x="107" y="93.9">34</text>
<text x="47.5" y="98.9">5V_CC</text>
<text x="48.7" y="96.4">LED4</text>
<text x="58.3" y="96.4">35</text>
<text x="58.3" y="98.9">37</text>
<text x="58.3" y="101.5">39</text>
<text x="63.9" y="96.4">36</text>
<text x="63.9" y="98.9">38</text>
<text x="63.9" y="101.5">40</text>
<text x="71" y="96.4">P7.5</text>
<text x="71" y="98.9">GND</text>
<text x="71" y="101.5">P7.6</text>
<text x="101.4" y="96.4">35</text>
<text x="101.4" y="98.9">37</text>
<text x="101.4" y="101.5">39</text>
<text x="107" y="96.4">36</text>
<text x="107" y="98.9">38</text>
<text x="107" y="101.5">40</text>
<text x="31.2" y="104">RS485RX/USB_UART/P2.2</text>
<text x="31.4" y="106.6">RS485TX/USB_UART/P2.3</text>
<text x="58.3" y="104">41</text>
<text x="58.3" y="106.6">43</text>
<text x="63.9" y="104">42</text>
<text x="63.9" y="106.6">44</text>
<text x="71" y="104">P7.7</text>
<text x="71" y="106.6">LED3</text>
<text x="101.4" y="104">41</text>
<text x="101.4" y="106.6">43</text>
<text x="107" y="104">42</text>
<text x="107" y="106.6">44</text>
<text x="49.5" y="109.1">P5.0</text>
<text x="49.5" y="111.6">P5.1</text>
<text x="58.3" y="109.1">45</text>
<text x="58.3" y="111.6">47</text>
<text x="63.9" y="109.1">46</text>
<text x="63.9" y="111.6">48</text>
<text x="71" y="109.1">P6.0/Button1</text>
<text x="71" y="111.6">P6.1/Button2</text>
<text x="92.4" y="111.6">GND</text>
<text x="101.4" y="109.1">45</text>
<text x="101.4" y="111.6">47</text>
<text x="107" y="109.1">46</text>
<text x="107" y="111.6">48</text>
<text x="40.8" y="114.2">UART_RX/P3.2</text>
<text x="40.9" y="116.7">UART_TX/P3.3</text>
<text x="49.5" y="119.3">P5.2</text>
<text x="58.3" y="114.2">49</text>
<text x="58.3" y="116.7">51</text>
<text x="58.3" y="119.3">53</text>
<text x="63.9" y="114.2">50</text>
<text x="63.9" y="116.7">52</text>
<text x="63.9" y="119.3">54</text>
<text x="71" y="114.2">P6.2/CAN_RX</text>
<text x="71" y="116.7">P6.3/CAN_TX</text>
<text x="85.6" y="119.3">VBACKUP_C</text>
<text x="92.7" y="114.2">P2.0</text>
<text x="92.7" y="116.7">P2.1</text>
<text x="101.4" y="114.2">49</text>
<text x="101.4" y="116.7">51</text>
<text x="101.4" y="119.3">53</text>
<text x="107" y="114.2">50</text>
<text x="107" y="116.7">52</text>
<text x="107" y="119.3">54</text>
<text x="114.1" y="114.2">GND</text>
<text x="114.1" y="116.7">P1.2</text>
<text x="114.1" y="119.3">P1.3</text>
<text x="49.5" y="121.8">P5.3</text>
<text x="49.5" y="124.3">P8.4</text>
<text x="58.3" y="121.8">55</text>
<text x="58.3" y="124.3">57</text>
<text x="63.9" y="121.8">56</text>
<text x="63.9" y="124.3">58</text>
<text x="71" y="121.8">GND</text>
<text x="71" y="124.3">P8.0</text>
<text x="92.4" y="121.8">GND</text>
<text x="93.1" y="124.3">3V3</text>
<text x="101.4" y="121.8">55</text>
<text x="101.4" y="124.3">57</text>
<text x="107" y="121.8">56</text>
<text x="107" y="124.3">58</text>
<text x="114.1" y="121.8">GND</text>
<text x="114.1" y="124.3">3V3</text>
<text x="49.5" y="126.9">P8.5</text>
<text x="58.3" y="126.9">59</text>
<text x="58.3" y="129.4">61</text>
<text x="58.3" y="132">63</text>
<text x="63.9" y="126.9">60</text>
<text x="63.9" y="129.4">62</text>
<text x="63.9" y="132">64</text>
<text x="71" y="126.9">P8.1</text>
<text x="71" y="129.4">P8.2</text>
<text x="71" y="132">P8.3</text>
<text x="92.4" y="126.9">GND</text>
<text x="92.4" y="132">GND</text>
<text x="94.1" y="129.4">5V</text>
<text x="101.4" y="126.9">59</text>
<text x="101.4" y="129.4">61</text>
<text x="101.4" y="132">63</text>
<text x="107" y="126.9">60</text>
<text x="107" y="129.4">62</text>
<text x="107" y="132">64</text>
<text x="114.1" y="126.9">GND</text>
<text x="114.1" y="129.4">5V</text>
<text x="114.1" y="132">GND</text>
<text x="49.2" y="137">GND</text>
<text x="50" y="134.5">3V3</text>
<text x="58.3" y="134.5">65</text>
<text x="58.3" y="137">67</text>
<text x="63.9" y="134.5">66</text>
<text x="63.9" y="137">68</text>
<text x="71" y="134.5">3V3</text>
<text x="71" y="137">GND</text>
<text x="92.4" y="137">GND</text>
<text x="93.1" y="134.5">12V</text>
<text x="101.4" y="134.5">65</text>
<text x="101.4" y="137">67</text>
<text x="107" y="134.5">66</text>
<text x="107" y="137">68</text>
<text x="114.1" y="134.5">12V</text>
<text x="114.1" y="137">GND</text>
<text x="49.2" y="142.1">GND</text>
<text x="51" y="139.6">5V</text>
<text x="58.3" y="139.6">69</text>
<text x="58.3" y="142.1">71</text>
<text x="63.9" y="139.6">70</text>
<text x="63.9" y="142.1">72</text>
<text x="71" y="139.6">5V</text>
<text x="71" y="142.1">GND</text>
<text x="92.4" y="142.1">GND</text>
<text x="93.1" y="139.6">20V</text>
<text x="101.4" y="139.6">69</text>
<text x="101.4" y="142.1">71</text>
<text x="107" y="139.6">70</text>
<text x="107" y="142.1">72</text>
<text x="114.1" y="139.6">20V</text>
<text x="114.1" y="142.1">GND</text>
<text x="49.2" y="147.2">GND</text>
<text x="50" y="144.7">12V</text>
<text x="50" y="149.7">20V</text>
<text x="58.3" y="144.7">73</text>
<text x="58.3" y="147.2">75</text>
<text x="58.3" y="149.7">77</text>
<text x="63.9" y="144.7">74</text>
<text x="63.9" y="147.2">76</text>
<text x="63.9" y="149.7">78</text>
<text x="71" y="144.7">12V</text>
<text x="71" y="147.2">GND</text>
<text x="71" y="149.7">20V</text>
<text x="101.4" y="144.7">73</text>
<text x="101.4" y="147.2">75</text>
<text x="101.4" y="149.7">77</text>
<text x="107" y="144.7">74</text>
<text x="107" y="147.2">76</text>
<text x="107" y="149.7">78</text>
<text x="49.2" y="152.3">GND</text>
<text x="58.3" y="152.3">79</text>
<text x="63.9" y="152.3">80</text>
<text x="71" y="152.3">GND</text>
<text x="101.4" y="152.3">79</text>
<text x="107" y="152.3">80</text>
</g>
<g font-size="1.4" fill="#808080">
<text x="58.5" y="47.2">Main-Board</text>
<text x="101.6" y="47.2">Main-Board</text>
<text x="58.8" y="48.6">DIGITAL-1</text>
<text x="60.3" y="49.9">Boy II</text>
<text x="101.7" y="48.6">ANALOG-1</text>
<text x="103.4" y="49.9">Boy II</text>
<text x="53.5" y="155.9">ERM8-040-02.0-L-DV-P-TR</text>
<text x="96.6" y="155.9">ERM8-040-02.0-L-DV-P-TR</text>
<text x="59.9" y="157.4">Bottom</text>
<text x="103" y="157.4">Bottom</text>
</g>
</svg>
